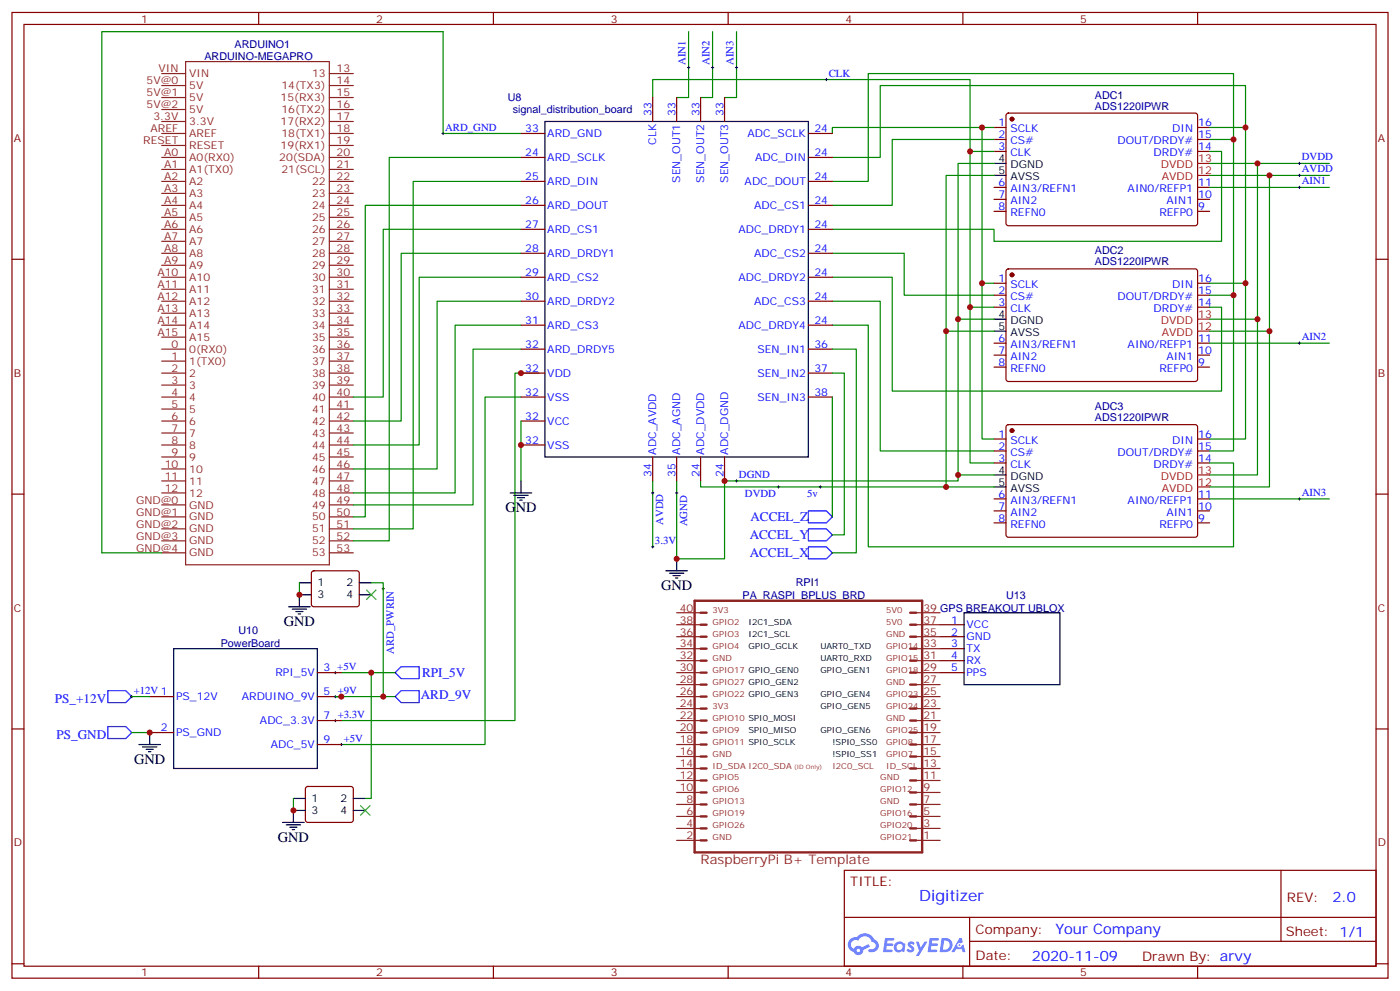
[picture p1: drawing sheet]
<svg xmlns="http://www.w3.org/2000/svg" width="412mm" height="292mm" viewBox="0 0 412 292" stroke-linecap="round" stroke-linejoin="round" font-family="sans-serif">
<g fill="none" stroke="#870000" stroke-width=".35">
<path d="M3.5 3.7h405.4v284.3h-405.4zM7.1 7.2h398.2v277.3h-398.2zM76.2 3.7v3.5M145.3 3.7v3.5M214.5 3.7v3.5M283.6 3.7v3.5M352.8 3.7v3.5M3.5 76.3h3.6M405.3 76.3h3.6M3.5 145.5h3.6M405.3 145.5h3.6M3.5 214.6h3.6"/>
<path d="M405.3 214.6h3.6M248.7 256.3h156.6v28.2h-156.6zM377.3 256.3v20.9M248.7 270.1h156.5M285.6 277.2h119.6M285.6 270.1v14.1M3.5 283.8h3.6M76.2 284.5v3.5M145.3 284.5v3.5M214.5 284.5v3.5M283.6 284.5v3.5M352.8 284.5v3.5"/>
<path d="M405.3 283.8h3.6"/>
</g>
<g fill="#5487ff">
<path d="M267.7 277.4a1.22 1.22 0 0 1 1.7 .3l-.4 .6a.47 .47 0 0 0-.3-.4 .47 .47 0 0 0-.5 .2l.1 .2a1.14 1.14 0 0 1 .8 1.7 1.14 1.14 0 0 1-1.9 0l-.2-.2 .5-.5 .7 .4a.29 .29 0 0 0 .3-.2 .29 .29 0 0 0-.2-.4 1.04 1.04 0 0 1-.6-1.7z"/>
<path d="M260.7 276.2h2.4l.3 .2-.2 .5h-1.8l-.1 .9h1.5l.3 .3-.3 .4h-1.6l-.2 1.1 1.7 .1 .2 .3-.2 .3h-2.6z"/>
<path d="M273.8 276.2h2.4l.3 .2-.1 .5h-1.8l-.2 .9h1.6l.3 .3-.4 .4h-1.6l-.1 1.1 1.7 .1 .2 .3-.2 .3h-2.6z"/>
<path d="M282.6 276.2h.7l.3 1.2-.6 .4a.69 .69 0 0 0-1 .2 .69 .69 0 0 0 .4 1 .69 .69 0 0 0 .9-.6l.5-.3 .6 2.2h-.8l-.2-.9h-1.8l-.5 .9h-.8z"/>
<path d="M269.8 277.3h.8l.6 1.8 1.1-1.8h.9l-2.6 4.2h-.8l.9-1.6z"/>
<path d="M277.4 276.2l-.6 4.1h1.3a2.11 2.11 0 0 0 2.5-2.1 2.11 2.11 0 0 0-2.5-2zM278.1 276.9a1.39 1.39 0 0 1 1.7 1.4 1.39 1.39 0 0 1-1.8 1.3h-.3z"/>
<path d="M263.7 277.8a1.54 1.54 0 0 0-.1 2.2 1.54 1.54 0 0 0 2.2 .1l.6 .2 .3-2.3-.2-.2h-.4a1.49 1.49 0 0 0-2.4 0zM264 278.8a.94 .94 0 0 1 1.8 0 .94 .94 0 0 1-1.8 0z"/>
<path d="M250.4 276.6a2.18 2.18 0 0 0 1.1 3.7 1.44 1.44 0 0 0 1.6 .9 1.44 1.44 0 0 0 1.2-1.5l2-1-.5-.7-1.9 .9a1.47 1.47 0 0 0-2.4 .5 1.39 1.39 0 0 1-.7-2 1.39 1.39 0 0 1 2-.4 2.12 2.12 0 0 1 2.2-1.3 2.12 2.12 0 0 1 1.9 1.6 1.14 1.14 0 0 1 1.1 1.5 1.14 1.14 0 0 1-1.7 .7 .43 .43 0 0 0-.5 .4 .43 .43 0 0 0 .4 .4 1.98 1.98 0 0 0 2.5-1.2 1.98 1.98 0 0 0-1.2-2.5 3.1 3.1 0 0 0-5.3-.7l-.9 .1zM252.3 279.9a.55 .55 0 0 1 1.1 0 .55 .55 0 0 1-1.1 0z"/>
<circle cx="282.6" cy="278.3" r=".26"/>
</g>
<g fill="#870000" stroke="#870000" stroke-width=".35">
<circle cx="298.1" cy="35.1" r=".53"/>
<circle cx="298.1" cy="80.9" r=".53"/>
<circle cx="298.1" cy="126.8" r=".53"/>
</g>
<g fill="none" stroke="#870000" stroke-width=".35">
<path d="M153.5 39.3h7M192.3 28.7v7.1M199.3 28.7v7.1M206.4 28.7v7.1M213.4 28.7v7.1M238.1 39.3h7.1M292.8 37.5h3.5M296.6 33.5l.4-.2 55.3 .1 .5 .6-.1 32-.6 .5-55.3-.1-.5-.6v-31.8zM352.8 37.5h3.5M153.5 46.4h7M153.5 53.4h7M238.1 46.4h7.1"/>
<path d="M238.1 53.4h7.1M292.8 41.1h3.5M292.8 44.6h3.5M292.8 55.2h3.5M292.8 58.7h3.5M352.8 41.1h3.5M352.8 44.6h3.5M352.8 55.2h3.5M352.8 58.7h3.5M153.5 60.5h7M153.5 67.5h7M153.5 74.6h7"/>
<path d="M238.1 60.5h7.1M238.1 67.5h7.1M238.1 74.6h7.1M292.8 62.2h3.5M296.6 79.4l.4-.2h55.3l.5 .7-.1 32-.6 .4h-55.3l-.5-.7v-31.7zM352.8 62.2h3.5M153.5 81.6h7M153.5 88.7h7M153.5 95.7h7M238.1 81.6h7.1M238.1 88.7h7.1M238.1 95.7h7.1"/>
<path d="M292.8 83.4h3.5M292.8 86.9h3.5M292.8 90.5h3.5M352.8 83.4h3.5M352.8 86.9h3.5M352.8 90.5h3.5M153.5 102.8h7M153.5 109.9h7M153.5 116.9h7M238.1 102.8h7.1M238.1 109.9h7.1M238.1 116.9h7.1"/>
<path d="M292.8 101h3.5M292.8 104.6h3.5M292.8 108.1h3.5M352.8 101h3.5M352.8 104.6h3.5M352.8 108.1h3.5M153.5 124h7M153.5 131h7M192.3 134.5v7.1M199.3 134.5v7.1M206.4 134.5v7.1M213.4 134.5v7.1"/>
<path d="M292.8 129.3h3.5M292.8 132.8h3.5M292.8 136.3h3.5M296.6 125.2l.4-.2 55.3 .1 .5 .6-.1 32.1-.6 .4-55.3-.1-.5-.6v-31.8zM352.8 129.3h3.5M352.8 132.8h3.5M352.8 136.3h3.5M292.8 146.9h3.5M292.8 150.4h3.5M292.8 154h3.5M352.8 146.9h3.5M352.8 150.4h3.5"/>
<path d="M352.8 154h3.5M92 168.3l.4-.2h12.7l.5 .2 .2 .5v9.4l-.7 .4h-12.9l-.5-.7v-9.1zM93.5 198h7M276.9 194.5h7.1M276.9 191h7.1M276.9 187.5h7.1M276.9 183.9h7.1M276.9 198h7.1M44.1 205.1h7.1M44.1 215.7h7.1M93.5 205.1h7M93.5 212.2h7"/>
<path d="M93.5 219.2h7M90.2 231.8l.5-.2h12.7l.5 .2 .2 .5-.1 9.4-.6 .4h-13l-.4-.7v-9.1z"/>
</g>
<g fill="none" stroke="#000" stroke-width=".35">
<path d="M160.5 35.8h77.6v98.7h-77.6zM292.8 48.1h3.5M292.8 51.6h3.5M292.8 94h3.5M292.8 97.5h3.5M292.8 139.8h3.5M150.3 145.1h6.3M151.3 145.8h4.3M152.4 146.5h2.1M153.1 147.2h.7M153.5 141.6v3.5M292.8 143.4h3.5"/>
<path d="M85 178.6h6.4M86.1 179.4h4.2M88.2 171.6h3.5M91.7 175.1h-3.5v3.5M105.8 171.6h3.6M105.8 175.1h3.6M196.1 168.1h6.4M197.2 168.8h4.2M198.3 169.5h2.1M199 170.2h.7M199.3 164.5v3.6M51.2 191h42.3v35.3h-42.3z"/>
<path d="M87.1 180.1h2.2M87.8 180.8h.7M284 180.4h28.2v21.2h-28.2zM40.9 219.2h6.4M42 219.9h4.2M44.1 215.7v3.5M43 220.6h2.2M43.7 221.3h.7M86.4 235.1h3.6M90 238.6h-3.6v3.5M104.1 235.1h3.5M104.1 238.6h3.5"/>
<path d="M83.3 242.1h6.3M84.3 242.9h4.2M85.4 243.6h2.1M86.1 244.3h.7"/>
</g>
<path d="M352.8 51.6h3.5M352.8 48.1h3.5M352.8 97.5h3.5M352.8 94h3.5M352.8 139.8h3.5M352.8 143.4h3.5" fill="none" stroke="#f00" stroke-width=".35"/>
<g fill="none" stroke="#8c2424" stroke-width=".35">
<path d="M54.7 18.1h42.3v148.2h-42.3zM47.6 25.2h7.1M47.6 28.7h7.1M47.6 32.2h7.1M47.6 35.8h7.1M47.6 39.3h7.1M47.6 21.7h7.1M97 25.2h7.1M97 28.7h7.1M97 32.2h7.1M97 35.8h7.1M97 39.3h7.1"/>
<path d="M97 21.7h7.1M47.6 42.8h7.1M47.6 46.4h7.1M47.6 49.9h7.1M47.6 53.4h7.1M47.6 56.9h7.1M97 42.8h7.1M97 46.4h7.1M97 49.9h7.1M97 53.4h7.1M97 56.9h7.1M47.6 60.5h7.1"/>
<path d="M47.6 64h7.1M47.6 67.5h7.1M47.6 71h7.1M47.6 74.6h7.1M47.6 78.1h7.1M97 60.5h7.1M97 64h7.1M97 67.5h7.1M97 71h7.1M97 74.6h7.1M97 78.1h7.1M47.6 81.6h7.1"/>
<path d="M47.6 85.2h7.1M47.6 88.7h7.1M47.6 92.2h7.1M47.6 95.7h7.1M47.6 99.3h7.1M97 81.6h7.1M97 85.2h7.1M97 88.7h7.1M97 92.2h7.1M97 95.7h7.1M97 99.3h7.1M47.6 106.3h7.1"/>
<path d="M47.6 109.9h7.1M47.6 113.4h7.1M47.6 116.9h7.1M47.6 102.8h7.1M97 106.3h7.1M97 109.9h7.1M97 113.4h7.1M97 116.9h7.1M97 102.8h7.1M47.6 120.4h7.1M47.6 124h7.1M47.6 127.5h7.1"/>
<path d="M47.6 131h7.1M47.6 134.5h7.1M47.6 138.1h7.1M97 120.4h7.1M97 124h7.1M97 127.5h7.1M97 131h7.1M97 134.5h7.1M97 138.1h7.1M47.6 141.6h7.1M47.6 145.1h7.1M47.6 148.7h7.1"/>
<path d="M47.6 152.2h7.1M47.6 155.7h7.1M47.6 159.2h7.1M97 141.6h7.1M97 145.1h7.1M97 148.7h7.1M97 152.2h7.1M97 155.7h7.1M97 159.2h7.1M47.6 162.8h7.1M97 162.8h7.1M199.3 198h7.1"/>
<path d="M199.3 194.5h7.1M199.3 191h7.1M199.3 187.5h7.1M199.3 183.9h7.1M199.3 180.4h7.1M269.9 198h7M269.9 194.5h7M269.9 191h7M269.9 187.5h7M269.9 183.9h7M269.9 180.4h7M199.3 219.2h7.1"/>
<path d="M199.3 215.7h7.1M199.3 212.2h7.1M199.3 208.6h7.1M199.3 205.1h7.1M199.3 201.6h7.1M269.9 219.2h7M269.9 215.7h7M269.9 212.2h7M269.9 208.6h7M269.9 205.1h7M269.9 201.6h7M199.3 236.9h7.1"/>
<path d="M199.3 233.3h7.1M199.3 229.8h7.1M199.3 226.3h7.1M199.3 222.7h7.1M269.9 236.9h7M269.9 233.3h7M269.9 229.8h7M269.9 226.3h7M269.9 222.7h7M199.3 247.4h7.1M199.3 243.9h7.1M199.3 240.4h7.1"/>
<path d="M269.9 247.4h7M269.9 243.9h7M269.9 240.4h7"/>
</g>
<g fill="none" stroke="#8c2424" stroke-width=".71">
<path d="M204.6 176.9h67v74.1h-67zM206.4 198h1.7M206.4 191h1.7M206.4 194.5h1.7M206.4 187.5h1.7M206.4 183.9h1.7M206.4 180.4h1.7M268.1 198h1.8M268.1 191h1.8M268.1 194.5h1.8M268.1 187.5h1.8M268.1 183.9h1.8"/>
<path d="M268.1 180.4h1.8M206.4 215.7h1.7M206.4 219.2h1.7M206.4 205.1h1.7M206.4 208.6h1.7M206.4 212.2h1.7M206.4 201.6h1.7M268.1 215.7h1.8M268.1 219.2h1.8M268.1 205.1h1.8M268.1 208.6h1.8M268.1 212.2h1.8"/>
<path d="M268.1 201.6h1.8M206.4 233.3h1.7M206.4 236.9h1.7M206.4 222.7h1.7M206.4 226.3h1.7M206.4 229.8h1.7M268.1 233.3h1.8M268.1 236.9h1.8M268.1 222.7h1.8M268.1 226.3h1.8M268.1 229.8h1.8M206.4 240.4h1.7"/>
<path d="M206.4 243.9h1.7M206.4 247.4h1.7M268.1 240.4h1.8M268.1 243.9h1.8M268.1 247.4h1.8"/>
</g>
<g fill="none" stroke="#008700" stroke-width=".35">
<path d="M202.8 9.3v19.4h-3.5M209.9 9.3v19.4h-3.5M217 9.3v19.4h-3.6M153.5 39.3h-23v-30h-100.5v153.5h17.6M192.3 28.7v-5.3h93.5v21.2M289.3 37.5h-44.1v1.8M292.8 37.5h-3.5v45.9h3.5M356.3 37.5h10.6v45.9h-10.6M366.9 37.5v-12.3h-107.6v21.2h-14.1M153.5 53.4h-31.8v102.3h-17.6M153.5 46.4h-38.8v112.8h-10.6M292.8 41.1h-30v19.4h-17.6"/>
<path d="M292.8 44.6h-7v45.9h7M292.8 48.1h-10.6v45.9h10.6M292.8 51.6h-14.1v45.9h14.1M356.3 41.1h7.1v45.8h-7.1M356.3 44.6h3.5v26.4h-67v-3.5h-47.6M356.3 48.1h14.1v45.9h-14.1M356.3 51.6h17.6v45.9h-17.6M356.3 55.2h35.3M363.4 41.1v-19.4h-107.6v31.7h-10.6M370.4 48.1h21.2M373.9 51.6h17.7M153.5 67.5h-40.6v49.4h-8.8"/>
<path d="M153.5 74.6h-35.3v49.4h-14.1M153.5 60.5h-45.9v91.7h-3.5M245.2 74.6h21.1v12.3h26.5M153.5 81.6h-30v49.4h-19.4M153.5 88.7h-24.7v49.4h-24.7M153.5 95.7h-19.4v49.4h-30M245.2 81.6h17.6v33.5h97v-24.6h-3.5M245.2 88.7h14.1v44.1h33.5M245.2 95.7h10.6v65.3h107.6v-24.7h-7.1M278.7 97.5v45.9h14.1M282.2 94v45.8h10.6M285.8 90.5v45.8h7"/>
<path d="M289.3 83.4v45.9h3.5M363.4 86.9v45.9h-7.1M366.9 83.4v45.9h-10.6M370.4 94v45.8h-14.1M373.9 97.5v45.9h-17.6M153.5 102.8h-14.2v45.9h-35.2M153.5 116.9h-10.6v102.3h-42.4M158.7 109.9h-7v102.3h-51.2M245.2 109.9h3.5v47.6h-3.5M245.2 102.8h7v60h-7M245.2 116.9v35.3M356.3 101h35.3"/>
<path d="M153.5 124v17.6M282.2 139.8v1.8h-68.8v22.9h-14.1v-22.9M192.3 141.6v19.4M206.4 141.6v1.8h72.3M356.3 146.9h35.3M88.2 171.6v5.3M109.4 171.6h3.5v33.5M100.5 198h15.9M109.4 198v37.1h-1.8M38.8 205.1h5.3M38.8 215.7h5.3M98.8 205.1h17.6"/>
<path d="M86.4 235.1v3.5"/>
</g>
<g fill="none" stroke="#000" stroke-width=".29">
<path d="M202.5 19.9h.7M202.8 19.5v.7M209.5 19.9h.8M209.9 19.5v.7M216.6 19.9h.7M217 19.5v.7M130.2 39.3h.7M130.5 38.9v.8M243.1 23.4h.7M243.4 23.1v.7M382.4 51.6h.7M382.4 48.1h.7"/>
<path d="M382.4 55.2h.7M382.8 47.8v.7M382.8 51.3v.7M382.8 54.8v.7M382.4 101h.7M382.8 100.7v.7M191.9 145.1h.7M192.3 144.8v.7M199 145.1h.7M199.3 144.8v.7M216.6 141.6h.7M217 141.3v.7"/>
<path d="M229 143.4h.7M229.3 143v.7M241.3 143.4h.7M241.7 143v.7M382.4 146.9h.7M382.8 146.5v.7M112.5 173.4h.7M112.9 173v.7M191.9 161h.7M192.3 160.7v.7M98.4 198h.7M98.8 197.7v.7"/>
<path d="M38.5 205.1h.7M38.8 204.8v.7M98.4 212.2h.7M98.4 205.1h.7M98.8 204.8v.7M98.8 211.8v.7M100.2 219.2h.7M100.5 218.9v.7"/>
</g>
<path d="M238.1 150.4h5.3l1.8 1.8-1.8 1.8h-5.3zM238.1 155.7h5.3l1.8 1.8-1.8 1.7h-5.3zM238.1 161h5.3l1.8 1.8-1.8 1.7h-5.3zM116.4 198l1.8-1.7h5.3v3.5h-5.3zM31.7 203.3h5.3l1.8 1.8-1.8 1.8h-5.3zM31.7 213.9h5.3l1.8 1.8-1.8 1.8h-5.3zM116.4 205.1l1.8-1.8h5.3v3.6h-5.3z" fill="none" stroke="#00f" stroke-width=".35"/>
<path d="M107.9 173.7l2.9 2.8M110.8 173.7l-2.9 2.8M106.2 237.2l2.8 2.8M109 237.2l-2.8 2.8" fill="none" stroke="#3c3" stroke-width=".35"/>
<g fill="#c00">
<circle cx="366.9" cy="83.4" r=".88"/>
<circle cx="363.4" cy="86.9" r=".88"/>
<circle cx="366.9" cy="37.5" r=".88"/>
<circle cx="363.4" cy="41.1" r=".88"/>
<circle cx="289.3" cy="37.5" r=".88"/>
<circle cx="289.3" cy="83.4" r=".88"/>
<circle cx="285.8" cy="90.5" r=".88"/>
<circle cx="282.2" cy="94" r=".88"/>
<circle cx="278.7" cy="97.5" r=".88"/>
<circle cx="370.4" cy="94" r=".88"/>
<circle cx="373.9" cy="97.5" r=".88"/>
<circle cx="278.7" cy="143.4" r=".88"/>
<circle cx="282.2" cy="139.8" r=".88"/>
<circle cx="373.9" cy="51.6" r=".88"/>
<circle cx="370.4" cy="48.1" r=".88"/>
<circle cx="285.8" cy="44.6" r=".88"/>
<circle cx="100.5" cy="205.1" r=".88"/>
<circle cx="153.5" cy="131" r=".88"/>
<circle cx="44.1" cy="215.7" r=".88"/>
<circle cx="199.3" cy="164.5" r=".88"/>
<circle cx="213.4" cy="141.6" r=".88"/>
<circle cx="88.2" cy="175.1" r=".88"/>
<circle cx="112.9" cy="205.1" r=".88"/>
<circle cx="86.4" cy="238.6" r=".88"/>
<circle cx="109.4" cy="198" r=".88"/>
<circle cx="153.5" cy="109.9" r=".88"/>
</g>
<text font-size="4.6" fill="#00f" x="270.8" y="265.3">Digitizer</text>
<g font-size="4.2">
<text x="148.9" y="150.8">GND</text>
<text x="194.7" y="173.7">GND</text>
<text x="83.6" y="184.3">GND</text>
<text x="39.5" y="224.9">GND</text>
<text x="81.8" y="247.8">GND</text>
</g>
<g font-size="4.2" fill="#00f">
<text x="392.5" y="265.5">2.0</text>
<text x="310.9" y="275.1">Your Company</text>
<text x="304" y="282.9">2020-11-09</text>
</g>
<g font-size="3.9" fill="#00f">
<text x="221" y="153.4">ACCEL_Z</text>
<text x="220.8" y="158.8">ACCEL_Y</text>
<text x="220.8" y="164">ACCEL_X</text>
<text x="124.4" y="199.3">RPI_5V</text>
<text x="16.2" y="206.9">PS_+12V</text>
<text x="123.9" y="205.9">ARD_9V</text>
<text x="16.6" y="217.5">PS_GND</text>
</g>
<text font-size="3.9" fill="#8d2323" x="206.4" y="254.5">RaspberryPi B+ Template</text>
<g font-size="3.9" fill="#800">
<text x="250.5" y="260.8">TITLE:</text>
<text x="379.1" y="265.5">REV:</text>
<text x="287.4" y="275">Company:</text>
<text x="378.7" y="275.7">Sheet: 1/1</text>
<text x="287.4" y="282.7">Date:</text>
<text x="336.4" y="282.8">Drawn By: arvy</text>
</g>
<g font-size="3.2" fill="#800">
<text x="41.6" y="6.7">1</text>
<text x="110.8" y="6.7">2</text>
<text x="179.9" y="6.7">3</text>
<text x="249.1" y="6.7">4</text>
<text x="318.2" y="6.7">5</text>
<text x="4.1" y="41.8">A</text>
<text x="405.9" y="41.8">A</text>
<text x="4.1" y="110.9">B</text>
<text x="405.9" y="110.9">B</text>
<text x="4.1" y="180.1">C</text>
<text x="405.9" y="180.1">C</text>
<text x="4.1" y="249.2">D</text>
<text x="405.9" y="249.2">D</text>
<text x="41.6" y="287.5">1</text>
<text x="110.8" y="287.5">2</text>
<text x="179.9" y="287.5">3</text>
<text x="249.1" y="287.5">4</text>
<text x="318.2" y="287.5">5</text>
</g>
<g font-size="3.2" fill="#000080">
<text x="60.2" y="17.6">ARDUINO-MEGAPRO</text>
<text x="69.1" y="14">ARDUINO1</text>
<text x="149.6" y="29.9">U8</text>
<text x="322.5" y="29.1">ADC1</text>
<text x="151" y="33.4">signal_distribution_board</text>
<text x="322.5" y="32.2">ADS1220IPWR</text>
<text x="322.5" y="74.9">ADC2</text>
<text x="322.5" y="78.1">ADS1220IPWR</text>
<text x="322.5" y="124">ADS1220IPWR</text>
<text x="322.5" y="120.8">ADC3</text>
<text x="234.4" y="172.5">RPI1</text>
<text x="218.7" y="176.3">PA_RASPI_BPLUS_BRD</text>
<text x="296.3" y="176.4">U13</text>
<text x="65" y="190.4">PowerBoard</text>
<text x="70.2" y="186.8">U10</text>
</g>
<g font-size="3.2" fill="#8d2323">
<text x="46.7" y="21.3">VIN</text>
<text x="55.7" y="22.7">VIN</text>
<text x="91.9" y="22.7">13</text>
<text x="99.1" y="21.3">13</text>
<text x="43.2" y="24.8">5V@0</text>
<text x="43.2" y="28.4">5V@1</text>
<text x="55.7" y="26.2">5V</text>
<text x="55.7" y="29.8">5V</text>
<text x="82.6" y="29.8">15(RX3)</text>
<text x="82.9" y="26.2">14(TX3)</text>
<text x="99.1" y="28.4">15</text>
<text x="99.1" y="24.8">14</text>
<text x="43.2" y="31.9">5V@2</text>
<text x="45.2" y="35.4">3.3V</text>
<text x="55.7" y="33.3">5V</text>
<text x="82.9" y="33.3">16(TX2)</text>
<text x="99.1" y="31.9">16</text>
<text x="99.1" y="35.4">17</text>
<text x="44.4" y="38.9">AREF</text>
<text x="55.7" y="36.8">3.3V</text>
<text x="55.7" y="40.4">AREF</text>
<text x="82.6" y="36.8">17(RX2)</text>
<text x="82.9" y="40.4">18(TX1)</text>
<text x="99.1" y="38.9">18</text>
<text x="42.2" y="42.5">RESET</text>
<text x="48.4" y="46">A0</text>
<text x="55.7" y="43.9">RESET</text>
<text x="55.7" y="47.4">A0(RX0)</text>
<text x="82.3" y="47.4">20(SDA)</text>
<text x="82.6" y="43.9">19(RX1)</text>
<text x="99.1" y="46">20</text>
<text x="99.1" y="42.5">19</text>
<text x="48.4" y="49.5">A1</text>
<text x="48.4" y="53.1">A2</text>
<text x="55.7" y="50.9">A1(TX0)</text>
<text x="82.9" y="50.9">21(SCL)</text>
<text x="99.1" y="53.1">22</text>
<text x="99.1" y="49.5">21</text>
<text x="48.4" y="56.6">A3</text>
<text x="55.7" y="54.5">A2</text>
<text x="55.7" y="58">A3</text>
<text x="91.9" y="54.5">22</text>
<text x="91.9" y="58">23</text>
<text x="99.1" y="56.6">23</text>
<text x="48.4" y="60.1">A4</text>
<text x="48.4" y="63.6">A5</text>
<text x="55.7" y="61.5">A4</text>
<text x="55.7" y="65.1">A5</text>
<text x="91.9" y="61.5">24</text>
<text x="91.9" y="65.1">25</text>
<text x="99.1" y="60.1">24</text>
<text x="99.1" y="63.6">25</text>
<text x="48.4" y="67.2">A6</text>
<text x="48.4" y="70.7">A7</text>
<text x="55.7" y="68.6">A6</text>
<text x="91.9" y="68.6">26</text>
<text x="99.1" y="67.2">26</text>
<text x="99.1" y="70.7">27</text>
<text x="48.4" y="74.2">A8</text>
<text x="48.4" y="77.8">A9</text>
<text x="55.7" y="72.1">A7</text>
<text x="55.7" y="75.6">A8</text>
<text x="91.9" y="72.1">27</text>
<text x="91.9" y="75.6">28</text>
<text x="99.1" y="74.2">28</text>
<text x="99.1" y="77.8">29</text>
<text x="46.4" y="81.3">A10</text>
<text x="55.7" y="79.2">A9</text>
<text x="55.7" y="82.7">A10</text>
<text x="91.9" y="79.2">29</text>
<text x="91.9" y="82.7">30</text>
<text x="99.1" y="81.3">30</text>
<text x="46.4" y="84.8">A11</text>
<text x="46.4" y="88.3">A12</text>
<text x="55.7" y="86.2">A11</text>
<text x="55.7" y="89.7">A12</text>
<text x="91.9" y="86.2">31</text>
<text x="91.9" y="89.7">32</text>
<text x="99.1" y="84.8">31</text>
<text x="99.1" y="88.3">32</text>
<text x="46.4" y="91.9">A13</text>
<text x="46.4" y="95.4">A14</text>
<text x="55.7" y="93.3">A13</text>
<text x="91.9" y="93.3">33</text>
<text x="99.1" y="91.9">33</text>
<text x="99.1" y="95.4">34</text>
<text x="46.4" y="98.9">A15</text>
<text x="55.7" y="96.8">A14</text>
<text x="55.7" y="100.3">A15</text>
<text x="91.9" y="96.8">34</text>
<text x="91.9" y="100.3">35</text>
<text x="99.1" y="98.9">35</text>
<text x="50.5" y="106">1</text>
<text x="50.5" y="102.4">0</text>
<text x="55.7" y="107.4">1(TX0)</text>
<text x="55.7" y="103.9">0(RX0)</text>
<text x="91.9" y="103.9">36</text>
<text x="91.9" y="107.4">37</text>
<text x="99.1" y="102.4">36</text>
<text x="99.1" y="106">37</text>
<text x="50.5" y="109.5">2</text>
<text x="50.5" y="113">3</text>
<text x="55.7" y="110.9">2</text>
<text x="91.9" y="110.9">38</text>
<text x="99.1" y="109.5">38</text>
<text x="99.1" y="113">39</text>
<text x="50.5" y="116.6">4</text>
<text x="55.7" y="114.4">3</text>
<text x="55.7" y="118">4</text>
<text x="91.9" y="118">40</text>
<text x="91.9" y="114.4">39</text>
<text x="99.1" y="116.6">40</text>
<text x="50.5" y="120.1">5</text>
<text x="50.5" y="123.6">6</text>
<text x="55.7" y="121.5">5</text>
<text x="55.7" y="125">6</text>
<text x="91.9" y="121.5">41</text>
<text x="91.9" y="125">42</text>
<text x="99.1" y="120.1">41</text>
<text x="99.1" y="123.6">42</text>
<text x="50.5" y="127.1">7</text>
<text x="50.5" y="130.7">8</text>
<text x="55.7" y="128.6">7</text>
<text x="91.9" y="128.6">43</text>
<text x="99.1" y="127.1">43</text>
<text x="99.1" y="130.7">44</text>
<text x="48.5" y="137.7">10</text>
<text x="50.5" y="134.2">9</text>
<text x="55.7" y="132.1">8</text>
<text x="55.7" y="135.6">9</text>
<text x="91.9" y="132.1">44</text>
<text x="91.9" y="135.6">45</text>
<text x="99.1" y="134.2">45</text>
<text x="99.1" y="137.7">46</text>
<text x="48.5" y="141.3">11</text>
<text x="55.7" y="139.1">10</text>
<text x="55.7" y="142.7">11</text>
<text x="91.9" y="139.1">46</text>
<text x="91.9" y="142.7">47</text>
<text x="99.1" y="141.3">47</text>
<text x="40.1" y="148.3">GND@0</text>
<text x="48.5" y="144.8">12</text>
<text x="55.7" y="146.2">12</text>
<text x="55.7" y="149.7">GND</text>
<text x="91.9" y="146.2">48</text>
<text x="91.9" y="149.7">49</text>
<text x="99.1" y="144.8">48</text>
<text x="99.1" y="148.3">49</text>
<text x="40.1" y="151.8">GND@1</text>
<text x="40.1" y="155.4">GND@2</text>
<text x="55.7" y="153.2">GND</text>
<text x="91.9" y="153.2">50</text>
<text x="99.1" y="155.4">51</text>
<text x="99.1" y="151.8">50</text>
<text x="40.1" y="158.9">GND@3</text>
<text x="55.7" y="156.8">GND</text>
<text x="55.7" y="160.3">GND</text>
<text x="91.9" y="160.3">52</text>
<text x="91.9" y="156.8">51</text>
<text x="99.1" y="158.9">52</text>
<text x="40.1" y="162.4">GND@4</text>
<text x="55.7" y="163.8">GND</text>
<text x="91.9" y="163.8">53</text>
<text x="99.1" y="162.4">53</text>
<text x="200.2" y="183.6">38</text>
<text x="200.2" y="180.1">40</text>
<text x="272" y="183.6">37</text>
<text x="272" y="180.1">39 GPS BREAKOUT UBLOX</text>
<text x="200.2" y="190.6">34</text>
<text x="200.2" y="187.1">36</text>
<text x="272" y="190.6">33</text>
<text x="272" y="187.1">35</text>
<text x="200.2" y="197.7">30</text>
<text x="200.2" y="194.2">32</text>
<text x="272" y="197.7">29</text>
<text x="272" y="194.2">31</text>
<text x="200.2" y="201.2">28</text>
<text x="272" y="201.2">27</text>
<text x="200.2" y="208.3">24</text>
<text x="200.2" y="204.8">26</text>
<text x="272" y="208.3">23</text>
<text x="272" y="204.8">25</text>
<text x="200.2" y="215.3">20</text>
<text x="200.2" y="211.8">22</text>
<text x="272" y="215.3">19</text>
<text x="272" y="211.8">21</text>
<text x="200.2" y="218.9">18</text>
<text x="272" y="218.9">17</text>
<text x="200.2" y="225.9">14</text>
<text x="200.2" y="222.4">16</text>
<text x="272" y="225.9">13</text>
<text x="272" y="222.4">15</text>
<text x="200.2" y="233">10</text>
<text x="200.2" y="229.4">12</text>
<text x="272" y="233">9</text>
<text x="272" y="229.4">11</text>
<text x="202.2" y="236.5">8</text>
<text x="272" y="236.5">7</text>
<text x="202.2" y="243.6">4</text>
<text x="202.2" y="240">6</text>
<text x="272" y="243.6">3</text>
<text x="272" y="240">5</text>
<text x="202.2" y="247.1">2</text>
<text x="272" y="247.1">1</text>
</g>
<g font-size="3.2" fill="#00f">
<text x="202" y="19.2" transform="rotate(-90 202 19.2)">AIN1</text>
<text x="209" y="19.2" transform="rotate(-90 209 19.2)">AIN2</text>
<text x="216.1" y="19.2" transform="rotate(-90 216.1 19.2)">AIN3</text>
<text x="244.1" y="22.5">CLK</text>
<text x="191.9" y="34" transform="rotate(-90 191.9 34)">33</text>
<text x="199" y="34" transform="rotate(-90 199 34)">33</text>
<text x="206" y="34" transform="rotate(-90 206 34)">33</text>
<text x="213.1" y="34" transform="rotate(-90 213.1 34)">33</text>
<text x="131.1" y="38.5">ARD_GND</text>
<text x="154.7" y="38.9">33</text>
<text x="161.2" y="40.4">ARD_GND</text>
<text x="220.2" y="40.4">ADC_SCLK</text>
<text x="239.9" y="38.9">24</text>
<text x="294.1" y="37.2">1</text>
<text x="294.1" y="40.7">2</text>
<text x="297.6" y="38.9">SCLK</text>
<text x="345.3" y="38.9">DIN</text>
<text x="353" y="40.7">15</text>
<text x="353" y="37.2">16</text>
<text x="154.7" y="46">24</text>
<text x="161.2" y="47.4">ARD_SCLK</text>
<text x="193.3" y="42.7" transform="rotate(-90 193.3 42.7)">CLK</text>
<text x="222.4" y="47.4">ADC_DIN</text>
<text x="239.9" y="46">24</text>
<text x="294.1" y="44.2">3</text>
<text x="297.6" y="42.5">CS#</text>
<text x="297.6" y="46">CLK</text>
<text x="329.2" y="42.5">DOUT/DRDY#</text>
<text x="339.8" y="46">DRDY#</text>
<text x="353" y="44.2">14</text>
<text x="383.5" y="47.2">DVDD</text>
<text x="154.7" y="53.1">25</text>
<text x="200.4" y="53.8" transform="rotate(-90 200.4 53.8)">SEN_OUT1</text>
<text x="207.4" y="53.8" transform="rotate(-90 207.4 53.8)">SEN_OUT2</text>
<text x="214.5" y="53.8" transform="rotate(-90 214.5 53.8)">SEN_OUT3</text>
<text x="239.9" y="53.1">24</text>
<text x="383.5" y="50.8">AVDD</text>
<text x="161.2" y="54.5">ARD_DIN</text>
<text x="219.4" y="54.5">ADC_DOUT</text>
<text x="294.1" y="54.8">6</text>
<text x="294.1" y="58.3">7</text>
<text x="297.6" y="56.6">AIN3/REFN1</text>
<text x="332.2" y="56.6">AIN0/REFP1</text>
<text x="353" y="58.3">10</text>
<text x="353" y="54.8">11</text>
<text x="383.5" y="54.3">AIN1</text>
<text x="154.7" y="60.1">26</text>
<text x="161.2" y="61.5">ARD_DOUT</text>
<text x="222.2" y="61.5">ADC_CS1</text>
<text x="239.9" y="60.1">24</text>
<text x="294.1" y="61.9">8</text>
<text x="297.6" y="60.1">AIN2</text>
<text x="297.6" y="63.6">REFN0</text>
<text x="341.5" y="63.6">REFP0</text>
<text x="343.6" y="60.1">AIN1</text>
<text x="353" y="61.9">9</text>
<text x="154.7" y="67.2">27</text>
<text x="161.2" y="68.6">ARD_CS1</text>
<text x="217.5" y="68.6">ADC_DRDY1</text>
<text x="239.9" y="67.2">24</text>
<text x="154.7" y="74.2">28</text>
<text x="161.2" y="75.6">ARD_DRDY1</text>
<text x="222.2" y="75.6">ADC_CS2</text>
<text x="239.9" y="74.2">24</text>
<text x="154.7" y="81.3">29</text>
<text x="161.2" y="82.7">ARD_CS2</text>
<text x="217.5" y="82.7">ADC_DRDY2</text>
<text x="239.9" y="81.3">24</text>
<text x="294.1" y="83">1</text>
<text x="353" y="83">16</text>
<text x="154.7" y="88.3">30</text>
<text x="161.2" y="89.7">ARD_DRDY2</text>
<text x="222.2" y="89.7">ADC_CS3</text>
<text x="239.9" y="88.3">24</text>
<text x="294.1" y="86.6">2</text>
<text x="297.6" y="84.8">SCLK</text>
<text x="297.6" y="88.3">CS#</text>
<text x="329.2" y="88.3">DOUT/DRDY#</text>
<text x="345.3" y="84.8">DIN</text>
<text x="353" y="86.6">15</text>
<text x="154.7" y="95.4">31</text>
<text x="239.9" y="95.4">24</text>
<text x="294.1" y="90.1">3</text>
<text x="297.6" y="91.9">CLK</text>
<text x="339.8" y="91.9">DRDY#</text>
<text x="353" y="90.1">14</text>
<text x="161.2" y="96.8">ARD_CS3</text>
<text x="217.5" y="96.8">ADC_DRDY4</text>
<text x="294.1" y="100.7">6</text>
<text x="353" y="100.7">11</text>
<text x="383.5" y="100.2">AIN2</text>
<text x="154.7" y="102.4">32</text>
<text x="161.2" y="103.9">ARD_DRDY5</text>
<text x="223.1" y="103.9">SEN_IN1</text>
<text x="239.9" y="102.4">36</text>
<text x="294.1" y="104.2">7</text>
<text x="294.1" y="107.7">8</text>
<text x="297.6" y="102.4">AIN3/REFN1</text>
<text x="297.6" y="106">AIN2</text>
<text x="332.2" y="102.4">AIN0/REFP1</text>
<text x="343.6" y="106">AIN1</text>
<text x="353" y="107.7">9</text>
<text x="353" y="104.2">10</text>
<text x="154.7" y="109.5">32</text>
<text x="161.2" y="110.9">VDD</text>
<text x="223.1" y="110.9">SEN_IN2</text>
<text x="239.9" y="109.5">37</text>
<text x="297.6" y="109.5">REFN0</text>
<text x="341.5" y="109.5">REFP0</text>
<text x="154.7" y="116.6">32</text>
<text x="161.2" y="118">VSS</text>
<text x="223.1" y="118">SEN_IN3</text>
<text x="239.9" y="116.6">38</text>
<text x="154.7" y="123.6">32</text>
<text x="161.2" y="125">VCC</text>
<text x="154.7" y="130.7">32</text>
<text x="294.1" y="128.9">1</text>
<text x="297.6" y="130.7">SCLK</text>
<text x="345.3" y="130.7">DIN</text>
<text x="353" y="128.9">16</text>
<text x="161.2" y="132.1">VSS</text>
<text x="193.3" y="133.8" transform="rotate(-90 193.3 133.8)">ADC_AVDD</text>
<text x="200.4" y="133.8" transform="rotate(-90 200.4 133.8)">ADC_AGND</text>
<text x="207.4" y="133.8" transform="rotate(-90 207.4 133.8)">ADC_DVDD</text>
<text x="214.5" y="133.8" transform="rotate(-90 214.5 133.8)">ADC_DGND</text>
<text x="294.1" y="132.4">2</text>
<text x="294.1" y="136">3</text>
<text x="297.6" y="134.2">CS#</text>
<text x="297.6" y="137.7">CLK</text>
<text x="329.2" y="134.2">DOUT/DRDY#</text>
<text x="339.8" y="137.7">DRDY#</text>
<text x="353" y="136">14</text>
<text x="353" y="132.4">15</text>
<text x="191.9" y="140.3" transform="rotate(-90 191.9 140.3)">34</text>
<text x="199" y="140.3" transform="rotate(-90 199 140.3)">35</text>
<text x="206" y="140.3" transform="rotate(-90 206 140.3)">24</text>
<text x="213.1" y="140.3" transform="rotate(-90 213.1 140.3)">24</text>
<text x="217.7" y="140.7">DGND</text>
<text x="219.4" y="146.5">DVDD</text>
<text x="237.7" y="146.5">5v</text>
<text x="294.1" y="146.5">6</text>
<text x="297.6" y="148.3">AIN3/REFN1</text>
<text x="332.2" y="148.3">AIN0/REFP1</text>
<text x="353" y="146.5">11</text>
<text x="383.5" y="146">AIN3</text>
<text x="195.4" y="154.6" transform="rotate(-90 195.4 154.6)">AVDD</text>
<text x="202.4" y="155" transform="rotate(-90 202.4 155)">AGND</text>
<text x="294.1" y="150.1">7</text>
<text x="294.1" y="153.6">8</text>
<text x="297.6" y="151.8">AIN2</text>
<text x="297.6" y="155.4">REFN0</text>
<text x="341.5" y="155.4">REFP0</text>
<text x="343.6" y="151.8">AIN1</text>
<text x="353" y="153.6">9</text>
<text x="353" y="150.1">10</text>
<text x="192.9" y="160.1">3.3V</text>
<text x="280.2" y="183.6">1</text>
<text x="284.7" y="185">VCC</text>
<text x="280.2" y="190.6">3</text>
<text x="280.2" y="187.1">2</text>
<text x="284.7" y="188.5">GND</text>
<text x="95.2" y="197.7">3 +5V</text>
<text x="116" y="192.5" transform="rotate(-90 116 192.5)">ARD_PWRIN</text>
<text x="280.2" y="194.2">4</text>
<text x="280.2" y="197.7">5</text>
<text x="284.7" y="195.6">RX</text>
<text x="284.7" y="192.1">TX</text>
<text x="81.1" y="199.1">RPI_5V</text>
<text x="284.7" y="199.1">PPS</text>
<text x="39.4" y="204.3">+12V 1</text>
<text x="51.9" y="206.2">PS_12V</text>
<text x="71.2" y="206.2">ARDUINO_9V</text>
<text x="95.2" y="204.8">5 +9V</text>
<text x="47.4" y="215.3">2</text>
<text x="76.6" y="213.2">ADC_3.3V</text>
<text x="95.2" y="211.8">7 +3.3V</text>
<text x="51.9" y="216.7">PS_GND</text>
<text x="79.7" y="220.3">ADC_5V</text>
<text x="95.2" y="218.9">9</text>
<text x="101.2" y="218.3">+5V</text>
</g>
<g font-size="3.2">
<text x="294.1" y="47.8">4</text>
<text x="294.1" y="51.3">5</text>
<text x="297.6" y="49.5">DGND</text>
<text x="297.6" y="53.1">AVSS</text>
<text x="294.1" y="93.6">4</text>
<text x="297.6" y="95.4">DGND</text>
<text x="294.1" y="97.2">5</text>
<text x="297.6" y="98.9">AVSS</text>
<text x="294.1" y="139.5">4</text>
<text x="294.1" y="143">5</text>
<text x="297.6" y="141.3">DGND</text>
<text x="297.6" y="144.8">AVSS</text>
<text x="93.5" y="172.6">1</text>
<text x="102.1" y="172.6">2</text>
<text x="93.5" y="176.2">3</text>
<text x="102.1" y="176.2">4</text>
<text x="91.7" y="236.1">1</text>
<text x="91.7" y="239.7">3</text>
<text x="100.3" y="236.1">2</text>
<text x="100.3" y="239.7">4</text>
</g>
<g font-size="3.2" fill="#f00">
<text x="353" y="47.8">13</text>
<text x="342" y="49.5">DVDD</text>
<text x="342.2" y="53.1">AVDD</text>
<text x="353" y="51.3">12</text>
<text x="342" y="95.4">DVDD</text>
<text x="353" y="93.6">13</text>
<text x="342.2" y="98.9">AVDD</text>
<text x="353" y="97.2">12</text>
<text x="342" y="141.3">DVDD</text>
<text x="353" y="143">12</text>
<text x="353" y="139.5">13</text>
<text x="342.2" y="144.8">AVDD</text>
</g>
<g font-size="2.5" fill="#8d2323">
<text x="209.9" y="180.4">3V3</text>
<text x="209.9" y="183.9">GPIO2</text>
<text x="261.1" y="180.4">5V0</text>
<text x="261.1" y="183.9">5V0</text>
<text x="209.9" y="187.5">GPIO3</text>
<text x="209.9" y="191">GPIO4</text>
<text x="261.1" y="187.5">GND</text>
<text x="261.1" y="191">GPIO14</text>
<text x="209.9" y="194.5">GND</text>
<text x="261.1" y="194.5">GPIO15</text>
<text x="209.9" y="198">GPIO17 GPIO_GEN0</text>
<text x="209.9" y="201.6">GPIO27 GPIO_GEN2</text>
<text x="261.1" y="198">GPIO18</text>
<text x="261.1" y="201.6">GND</text>
<text x="209.9" y="205.1">GPIO22 GPIO_GEN3</text>
<text x="209.9" y="208.6">3V3</text>
<text x="261.1" y="205.1">GPIO23</text>
<text x="261.1" y="208.6">GPIO24</text>
<text x="209.9" y="212.2">GPIO10 SPI0_MOSI</text>
<text x="209.9" y="215.7">GPIO9</text>
<text x="261.1" y="212.2">GND</text>
<text x="261.1" y="215.7">GPIO25</text>
<text x="209.9" y="219.2">GPIO11 SPI0_SCLK</text>
<text x="261.1" y="219.2">GPIO8</text>
<text x="209.9" y="222.7">GND</text>
<text x="209.9" y="226.3">ID_SDA I2C0_SDA</text>
<text x="245.2" y="226.3">I2C0_SCL</text>
<text x="261.1" y="222.7">GPIO7</text>
<text x="261.1" y="226.3">ID_SCL</text>
<text x="209.9" y="229.8">GPIO5</text>
<text x="209.9" y="233.3">GPIO6</text>
<text x="259.3" y="229.8">GND</text>
<text x="259.3" y="233.3">GPIO12</text>
<text x="209.9" y="236.9">GPIO13</text>
<text x="259.3" y="236.9">GND</text>
<text x="209.9" y="240.4">GPIO19</text>
<text x="209.9" y="243.9">GPIO26</text>
<text x="259.3" y="240.4">GPIO16</text>
<text x="259.3" y="243.9">GPIO20</text>
<text x="209.9" y="247.4">GND</text>
<text x="259.3" y="247.4">GPIO21</text>
</g>
<g font-size="2.5">
<text x="220.5" y="183.9">I2C1_SDA</text>
<text x="220.5" y="187.5">I2C1_SCL</text>
<text x="220.5" y="191">GPIO_GCLK</text>
<text x="241.7" y="191">UART0_TXD</text>
<text x="241.7" y="194.5">UART0_RXD</text>
<text x="241.7" y="198">GPIO_GEN1</text>
<text x="241.7" y="205.1">GPIO_GEN4</text>
<text x="241.7" y="208.6">GPIO_GEN5</text>
<text x="220.5" y="215.7">SPI0_MISO</text>
<text x="241.7" y="215.7">GPIO_GEN6</text>
<text x="245.2" y="219.2">!SPI0_SS0</text>
<text x="245.2" y="222.7">!SPI0_SS1</text>
</g>
<text font-size="1.8" fill="#8d2323" x="233.9" y="226.3">(ID Only)</text>
</svg>
